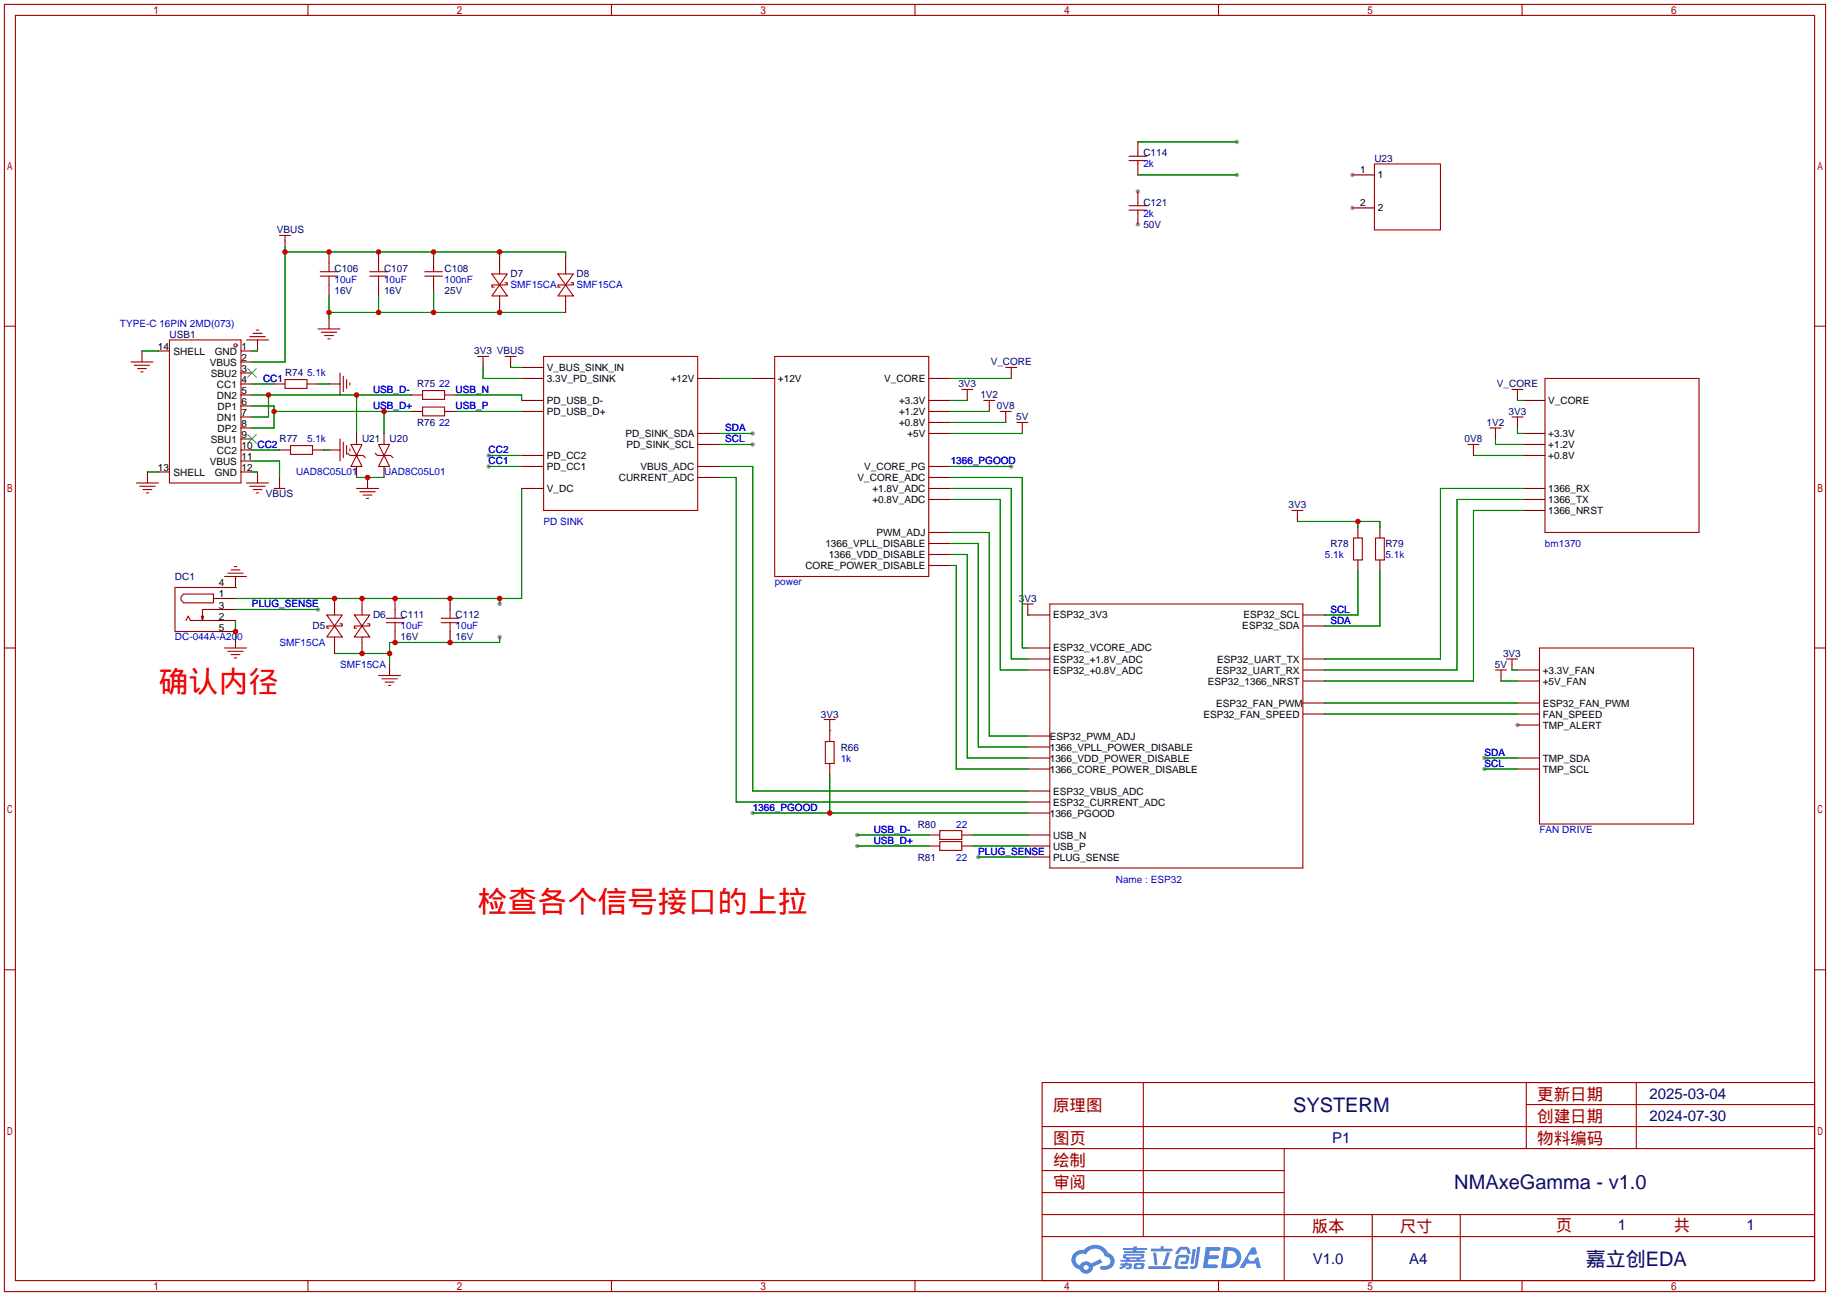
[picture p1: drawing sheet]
<svg xmlns="http://www.w3.org/2000/svg" width="422mm" height="299mm" viewBox="0 0 422 299" stroke-linecap="round" stroke-linejoin="round" font-family="sans-serif">
<g fill="#999">
<circle cx="350.3" cy="167.4" r=".51"/>
<circle cx="312.2" cy="40.4" r=".51"/>
<circle cx="312.2" cy="48" r=".51"/>
<circle cx="262.6" cy="51.8" r=".51"/>
<circle cx="262.6" cy="44.2" r=".51"/>
<circle cx="173.7" cy="102.6" r=".51"/>
<circle cx="173.7" cy="100.1" r=".51"/>
<circle cx="112.8" cy="105.2" r=".51"/>
<circle cx="112.8" cy="107.7" r=".51"/>
<circle cx="115.3" cy="139.4" r=".51"/>
<circle cx="115.3" cy="147.1" r=".51"/>
<circle cx="233.4" cy="107.7" r=".51"/>
<circle cx="197.9" cy="192.8" r=".51"/>
<circle cx="197.9" cy="195.3" r=".51"/>
<circle cx="173.7" cy="187.7" r=".51"/>
<circle cx="342.6" cy="177.5" r=".51"/>
<circle cx="342.6" cy="175" r=".51"/>
<circle cx="73.4" cy="140.7" r=".51"/>
<circle cx="225.8" cy="197.9" r=".51"/>
<circle cx="285.5" cy="32.8" r=".51"/>
<circle cx="285.5" cy="40.4" r=".51"/>
</g>
<g fill="none" stroke="#a10000" stroke-width=".25">
<path d="M1 1h420.4v297.2h-420.4zM3.6 3.6h415.2v292.1h-415.2zM71.1 1v2.6M141.1 1v2.6M211.2 1v2.6M281.3 1v2.6M351.3 1v2.6M1 75.3h2.6M418.8 75.3h2.6M1 149.6h2.6M418.8 149.6h2.6M1 223.9h2.6"/>
<path d="M418.8 223.9h2.6M240.5 249.9h178.3v45.8h-178.3zM263.9 249.9v35.6M352.3 249.9v15.3M352.3 255h66.5M377.7 249.9v15.3M240.5 270.3h55.9M240.5 265.2h178.3M240.5 275.3h55.9M240.5 260.1h178.3M296.4 265.2v30.5M71.1 295.7v2.5"/>
<path d="M141.1 295.7v2.5M211.2 295.7v2.5M240.5 285.5h178.3M240.5 280.4h178.3M281.3 295.7v2.5M316.7 280.4v15.3M337.1 280.4v15.3M351.3 295.7v2.5"/>
</g>
<g fill="#5487ff">
<path d="M278.4 287.9h2.6a.48 .48 0 0 1 .7 .4 .48 .48 0 0 1-.7 .5h-1.8l-.1 1h1.9a.43 .43 0 0 1 .4 .5 .43 .43 0 0 1-.5 .3h-1.9l-.2 1.3h1.6a.45 .45 0 0 1 .6 .2 .45 .45 0 0 1-.1 .6l-3.3 .1z"/>
<path d="M288.9 288h.9l.4 1.4-.8 .4a.84 .84 0 0 0-1.2 .2 .84 .84 0 0 0 .3 1.2 .84 .84 0 0 0 1.2-.4l.1-.3 .6-.3 .7 2.5h-1l-.3-1h-2l-.6 1h-1.1z"/>
<path d="M275.3 288.4h.7l-.5 3.2a.36 .36 0 0 1-.3 .3 .36 .36 0 0 1-.4-.4z"/>
<path d="M276.4 287.9h.7l-.6 4.3a1.13 1.13 0 0 1-1.8 .6l.2-.4 .7-.1 .2-.2z"/>
<path d="M272.1 288.2l.6-.4h1a.77 .77 0 0 1 .8 .6l.3 .9-.1 .2h-.6l-.2-.9-.3-.1h-.9l-.7 1-.7-.1z"/>
<path d="M271.6 290l.6-.3h1.7a.81 .81 0 0 1 .6 .5 .81 .81 0 0 1-.1 .9 .81 .81 0 0 1-.9 .8h-.7a.32 .32 0 0 1-.3-.4 .32 .32 0 0 1 .4-.3h.7l.2-.9-1.6 .1-.4 1.9h2.2a.32 .32 0 0 1 .3 .4 .32 .32 0 0 1-.4 .3l-2.2-.1-.5-.3-.1-.5z"/>
<path d="M265.1 292.3h5a.33 .33 0 0 1 .3 .4 .33 .33 0 0 1-.4 .3h-4.8l-.2-.2z"/>
<path d="M269.3 289.1h.8l-.7 2a.98 .98 0 0 1-.7 1.1l-.3-.3z"/>
<path d="M266.2 289.2h.7l.3 2.6a.34 .34 0 0 1-.3 .3 .34 .34 0 0 1-.4-.2z"/>
<path d="M265.7 288.3h2.1l.3-.6h.5l-.1 .6h1.8a.32 .32 0 0 1 .4 .3 .32 .32 0 0 1-.4 .3h-4.5l-.2-.1z"/>
<path d="M258.7 291.7h.9l.1-.2h.6v.2h.8l.2 .2-.2 .9-1.3 .2v-.4h.7l.1-.4a.68 .68 0 0 0-1 .4l-1.1 .4-.2-.4 1-.4h-.7z"/>
<path d="M259.2 288.1h2.4l.1-.3h.7v.3h2.1l.3 .3-.3 .2h-2.2v.3h1.8l.2 .2-.2 .2h-4.6v-.4h2v-.3h-2.2l-.2-.1z"/>
<path d="M282.6 287.9l-.8 4.9h1.7a2.5 2.5 0 0 0 3-2.5 2.5 2.5 0 0 0-3.1-2.4zM283.4 288.8a1.65 1.65 0 0 1 2.1 1.6 1.65 1.65 0 0 1-2.2 1.5h-.3z"/>
<path d="M259.4 289.7l-.2 .7 .7 .2 .1 .3h-1.3l.1 .4h5.3l.3-.2-.2-.2h-1.2l.2-.3a.7 .7 0 0 0 .8-.2 .7 .7 0 0 0 0-.9h-4.2zM260 289.9l3.4 .1-.2 .2h-3.2zM260.7 290.6h1.7l-.2 .3h-1.4z"/>
<path d="M261.8 291.8a1.05 1.05 0 0 0 0 1.2 2.91 2.91 0 0 0 2.2-.2 .98 .98 0 0 0 0-1.2h-1.7zM262.4 292.1l.9-.1 .1 .4-.3 .2h-.8z"/>
<path d="M248.1 289.2a2.23 2.23 0 0 0-.7 2.3 2.23 2.23 0 0 0 1.8 1.6 1.58 1.58 0 0 0 1.8 .9 1.58 1.58 0 0 0 1.3-1.5l2.2-1-.5-.8-2.1 1a1.65 1.65 0 0 0-2.7 .5 1.47 1.47 0 0 1-.7-2.1 1.47 1.47 0 0 1 2.2-.4 2.3 2.3 0 0 1 2.3-1.4 2.3 2.3 0 0 1 2 1.8 1.12 1.12 0 0 1 1.3 1 1.12 1.12 0 0 1-1.1 1.2h-.7a.45 .45 0 0 0-.6 .3 .45 .45 0 0 0 .4 .6 2.21 2.21 0 0 0 2.3-.6 2.21 2.21 0 0 0 .5-2.3 2.13 2.13 0 0 0-1.3-1 3.3 3.3 0 0 0-5.6-.7l-1.1 .1zM250.1 292.7a.6 .6 0 0 1 1.2 0 .6 .6 0 0 1-1.2 0z"/>
</g>
<g fill="none" stroke="#a10000" stroke-width=".25">
<path d="M260.6 37.1h4.1M260.6 36.1h4.1M262.6 35.3v.8M262.6 37.1v.7M317.2 37.8h15.3v15.3h-15.3zM64.5 54.4h2.6M65.8 54.4v1.2M260.6 48.5h4.1M260.6 47.5h4.1M262.6 46.7v.8M262.6 48.5v.8M39.1 78.5h16.5v33h-16.5z"/>
<path d="M56.9 78.5h5.1M57.7 77.7h3.5M58.4 77h2.1M59.2 76.2h.5M73.4 75.9h5.1M73.9 63.8h4.1M73.9 62.7h4.1M74.2 76.7h3.5M74.9 77.5h2.1M75.7 78.2h.5M75.9 60.7v2M75.9 63.8v2"/>
<path d="M85.3 63.8h4.1M85.3 62.7h4.1M87.4 60.7v2M87.4 63.8v2M98 63.8h4.1M98 62.7h4.1M100.1 62v.7M100.1 63.8v.7M113.5 63.2h3.6l-1.8 2.6zM115.3 65.8l1.8 2.5h-3.6zM115.3 62v1.2M115.3 68.3v1.3"/>
<path d="M116.6 65.3h.5v.5h-3.6v.5h.5M128.8 63.2h3.5l-1.7 2.6zM130.6 65.8l1.7 2.5h-3.5zM130.6 62v1.2M130.6 68.3v1.3M131.8 65.3h.5v.5h-3.5v.5h.5M30.2 83.6h5.1M31 84.3h3.5M31.7 85.1h2.1M32.5 85.9h.5M65.8 87.6h5.1v2.1h-5.1zM78.5 86.1v5.1"/>
<path d="M79.2 86.9v3.5M80 87.6v2.1M80.8 88.4v.5M97.5 90.2h5.1v2h-5.1zM97.5 94h5.1v2h-5.1zM110.2 82.3h2.6M111.5 82.3v1.3M116.6 82.3h2.5M117.9 82.3v1.3M125.5 82.3h35.5v35.6h-35.5zM178.8 82.3h35.6v50.8h-35.6zM222 89.9h2.5"/>
<path d="M223.3 89.9v1.3M227.1 92.5h2.5M228.3 92.5v1.2M230.9 95h2.5M232.2 84.8h2.5M232.2 95v1.3M233.4 84.8v1.3M234.7 97.5h2.5M236 97.5v1.3M343.9 98.8h2.6M345.2 98.8v1.3M349 89.9h2.5"/>
<path d="M349 96.3h2.5M350.3 89.9v1.3M350.3 96.3v1.2M356.6 87.4h35.6v35.5h-35.6zM31.5 111.5h5.1M32.3 112.3h3.5M33 113h2.1M33.8 113.8h.5M56.9 111.5h5.1M57.7 112.3h3.5M58.4 113h2.1M59.2 113.8h.5"/>
<path d="M63.2 112.8h2.6M64.5 111.5v1.3M67.1 102.9h5v2h-5zM78.5 101.3v5.1M79.2 102.1v3.6M80 102.9v2M80.3 104.6l.5 .6h3l.5 .5M80.8 103.6v.5M81 102.6h2.6l-1.3 2.6zM82.3 105.2l1.3 2.5h-2.6zM82.3 112.8h5.1M83.1 113.5h3.5"/>
<path d="M83.8 114.3h2.1M84.6 115.1h.5M86.6 104.6l.5 .6h3.1l.5 .5M87.4 102.6h2.5l-1.3 2.6zM88.6 105.2l1.3 2.5h-2.5zM298.2 117.9h2.5M299.5 117.9v1.2M338.8 102.6h2.6M340.1 102.6v1.3M42.1 137.4l.3-.2h6.9v2h-6.9l-.6-.9zM49.3 135.6h-8.9v10.2h8.9M51.8 133.1h5.1"/>
<path d="M52.6 132.3h3.5M53.3 131.6h2.1M54.1 130.8h.5M236 139.4h2.5M237.2 139.4v1.3M242.3 139.4h58.4v61h-58.4zM312.4 124.2h2.1v5.1h-2.1zM317.5 124.2h2v5.1h-2zM42.9 143.3l.5-1.1 .5 1.1h5.4M46.5 142.2l.2 1.1M47 142.2l-.3 1.1M49.3 140.7h-2.6v2.6"/>
<path d="M51.8 149.6h5.1M52.6 150.4h3.5M53.3 151.1h2.1M54.1 151.9h.5M75.4 142h3.6l-1.8 2.5zM77.2 144.5l1.8 2.6h-3.6zM77.2 140.7v1.3M77.2 147.1v1.2M78.5 144h.5v.5h-3.6v.5h.5M81.8 142h3.5l-1.7 2.5zM83.6 144.5l1.7 2.6h-3.5zM83.6 140.7v1.3"/>
<path d="M83.6 147.1v1.2M84.8 144h.5v.5h-3.5v.5h.5M87.4 156h5.1M88.1 156.7h3.6M88.9 157.5h2M89.2 143.8h4M89.2 142.7h4M89.7 158.2h.5M91.2 140.7v2M91.2 143.8v2M101.9 143.8h4M101.9 142.7h4"/>
<path d="M103.9 140.7v2M103.9 143.8v2M345.2 154.7h2.5M346.5 154.7v1.3M347.7 152.1h2.6M349 152.1v1.3M355.3 149.6h35.6v40.6h-35.6zM190.2 166.1h2.6M190.5 171.2h2v5.1h-2zM191.5 166.1v1.3M216.9 191.8h5.1v2h-5.1zM216.9 194.3h5.1v2h-5.1z"/>
<circle cx="54.4" cy="79.8" r=".38"/>
</g>
<g fill="none" stroke="#870000" stroke-width=".25">
<path d="M262.6 32.8v2.5M262.6 37.8v2.6M65.8 55.6v1.3M75.9 58.2v2.5M87.4 58.2v2.5M100.1 59.4v2.6M115.3 59.4v2.6M130.6 59.4v2.6M262.6 44.2v2.5M262.6 49.3v2.5M312.2 40.4h5M312.2 48h5"/>
<path d="M59.4 78.5v2.5M75.9 65.8v2.5M75.9 73.4v2.5M87.4 65.8v2.5M100.1 64.5v2.6M115.3 69.6v2.5M130.6 69.6v2.5M32.8 81v2.6M36.6 81h2.5M55.6 91.2h2.6M55.6 88.6h2.6M55.6 81h2.6"/>
<path d="M55.6 83.6h2.6M55.6 86.1h2.6M55.6 93.7h2.6M55.6 96.3h2.6M55.6 98.8h2.6M63.2 88.6h2.6M70.9 88.6h2.5M75.9 88.6h2.6M95 95h2.5M95 91.2h2.5M102.6 95h2.6M102.6 91.2h2.6"/>
<path d="M111.5 83.6v1.2M117.9 83.6v1.2M120.4 87.4h5.1M120.4 92.5h5.1M120.4 95h5.1M120.4 84.8h5.1M161 87.4h5.1M173.7 87.4h5.1M214.4 87.4h5.1M214.4 92.5h5.1M214.4 97.5h5.1M214.4 95h5.1"/>
<path d="M223.3 91.2v1.3M228.3 93.7v1.3M232.2 96.3v1.2M233.4 86.1v1.3M236 98.8v1.3M350.3 91.2v1.3M350.3 97.5v1.3M351.5 92.5h5.1M34 109v2.5M36.6 109h2.5M55.6 103.9h2.6M55.6 101.3h2.6"/>
<path d="M55.6 106.4h2.6M55.6 109h2.6M59.4 109v2.5M64.5 110.2v1.3M64.5 103.9h2.6M72.1 103.9h2.6M75.9 103.9h2.6M82.3 100.1v2.5M82.3 107.7v2.5M84.8 110.2v2.6M88.6 100.1v2.5M88.6 107.7v2.5"/>
<path d="M120.4 107.7h5.1M120.4 112.8h5.1M120.4 105.2h5.1M161 100.1h5.1M161 107.7h5.1M161 110.2h5.1M161 102.6h5.1M214.4 100.1h5.1M214.4 107.7h5.1M214.4 110.2h5.1M214.4 112.8h5.1M214.4 115.3h5.1"/>
<path d="M299.5 119.1v1.3M340.1 103.9v1.3M345.2 100.1v1.2M351.5 100.1h5.1M351.5 112.8h5.1M351.5 115.3h5.1M351.5 117.9h5.1M351.5 105.2h5.1M351.5 102.6h5.1M49.3 138.2h5.1M54.4 133.1v2.5h-5.1M77.2 138.2v2.5"/>
<path d="M83.6 138.2v2.5M91.2 138.2v2.5M103.9 138.2v2.5M214.4 130.6h5.1M214.4 125.5h5.1M214.4 128h5.1M214.4 122.9h5.1M313.4 121.7v2.5M313.4 129.3v2.5M318.5 121.7v2.5M318.5 129.3v2.5M49.3 145.8h5.1"/>
<path d="M49.3 140.7h5.1M49.3 143.3h5.1M54.4 147.1v2.5M77.2 148.3v2.6M83.6 148.3v2.6M89.9 153.4v2.6M91.2 145.8v2.5M103.9 145.8v2.5M237.2 140.7v1.3h5.1M237.2 154.7h5.1M237.2 152.1h5.1M237.2 149.6h5.1"/>
<path d="M300.7 142h5.1M300.7 144.5h5.1M300.7 154.7h5.1M300.7 152.1h5.1M300.7 157.2h5.1M346.5 156v1.2M349 153.4v1.3M350.3 154.7h5M350.3 157.2h5M191.5 167.4v3.8M191.5 176.3v2.5M237.2 177.5h5.1"/>
<path d="M237.2 172.5h5.1M237.2 175h5.1M237.2 169.9h5.1M300.7 162.3h5.1M300.7 164.8h5.1M350.3 162.3h5M350.3 177.5h5M350.3 175h5M350.3 164.8h5M350.3 167.4h5M214.4 192.8h2.5M214.4 195.3h2.5"/>
<path d="M222 192.8h2.5M222 195.3h2.5M237.2 187.7h5.1M237.2 182.6h5.1M237.2 185.2h5.1M237.2 192.8h5.1M237.2 195.3h5.1M237.2 197.9h5.1"/>
</g>
<g fill="none" stroke="#008700" stroke-width=".25">
<path d="M262.6 32.8h22.9M65.8 56.9v26.7h-7.6M65.8 58.2h64.8v1.2M100.1 58.2v1.2M115.3 58.2v1.2M262.6 40.4h22.9M75.9 72.1h54.7M75.9 68.3v5.1M87.4 68.3v3.8M100.1 67.1v5M32.8 81h3.8M58.2 81h1.2"/>
<path d="M58.2 91.2h36.8M58.2 93.7h5v5.1h-5M58.2 88.6h5M62 91.2v5.1h-3.8M63.2 95h31.8M73.4 88.6h2.5M82.3 91.2v8.9M88.6 95v5.1M105.2 91.2h15.2v1.3M105.2 95h15.2M111.5 84.8v2.6h8.9M117.9 84.8h2.5"/>
<path d="M166.1 87.4h7.6M219.5 87.4h13.9M219.5 95h8.8M219.5 92.5h3.8M219.5 97.5h12.7M350.3 98.8v1.3h1.2M350.3 92.5h1.2M34 109h2.6M58.2 106.4h6.3v3.8M58.2 109h1.2M58.2 103.9h6.3M74.7 103.9h1.2"/>
<path d="M82.3 110.2h6.3M112.8 105.2h7.6M112.8 107.7h7.6M120.4 112.8v25.4h-66M166.1 102.6h7.6M166.1 100.1h7.6M166.1 107.7h7.6v74.9h63.5M166.1 110.2h3.8v75h67.3M219.5 100.1h16.5M219.5 107.7h13.9M219.5 115.3h11.4v39.4h6.3M219.5 112.8h13.9v39.3h3.8"/>
<path d="M219.5 110.2h16.5v39.4h1.2M340.1 105.2h11.4M345.2 101.3v1.3h6.3M351.5 115.3h-15.2v39.4h-30.5M351.5 117.9h-11.4v39.3h-34.3M351.5 112.8h-19v39.3h-26.7M54.4 135.6h.1M115.3 138.2v1.2M219.5 122.9h8.8v47h8.9M219.5 125.5h6.3v47h11.4M219.5 128h3.8v47h13.9M219.5 130.6h1.2v46.9h16.5"/>
<path d="M299.5 120.4h19v1.3M313.4 131.8v10.2h-7.6M313.4 120.4v1.3M318.5 131.8v12.7h-12.7M54.4 143.3v3.8M54.4 140.7h19M77.2 150.9h12.7M115.3 147.1v1.2h-25.4v5.1M237.2 142h.1M346.5 157.2h3.8M349 154.7h1.3M191.5 168.7h.1"/>
<path d="M191.5 178.8v8.9M305.8 162.3h44.5M305.8 164.8h44.5M342.6 175h7.7M342.6 177.5h7.7M173.7 187.7h63.5M197.9 192.8h16.5M197.9 195.3h16.5M224.5 192.8h12.7M224.5 195.3h12.7M225.8 197.9h11.4"/>
</g>
<path d="M57.1 85.1l2.1 2M59.2 85.1l-2.1 2M57.1 100.3l2.1 2.1M59.2 100.3l-2.1 2.1" fill="none" stroke="#3c3" stroke-width=".25"/>
<g fill="#c00">
<circle cx="65.8" cy="58.2" r=".63"/>
<circle cx="100.1" cy="58.2" r=".63"/>
<circle cx="75.9" cy="58.2" r=".63"/>
<circle cx="87.4" cy="58.2" r=".63"/>
<circle cx="115.3" cy="58.2" r=".63"/>
<circle cx="62" cy="91.2" r=".63"/>
<circle cx="82.3" cy="91.2" r=".63"/>
<circle cx="63.2" cy="95" r=".63"/>
<circle cx="88.6" cy="95" r=".63"/>
<circle cx="54.4" cy="145.8" r=".63"/>
<circle cx="313.4" cy="120.4" r=".63"/>
<circle cx="100.1" cy="72.1" r=".63"/>
<circle cx="87.4" cy="72.1" r=".63"/>
<circle cx="75.9" cy="72.1" r=".63"/>
<circle cx="115.3" cy="72.1" r=".63"/>
<circle cx="115.3" cy="138.2" r=".63"/>
<circle cx="103.9" cy="138.2" r=".63"/>
<circle cx="91.2" cy="138.2" r=".63"/>
<circle cx="77.2" cy="138.2" r=".63"/>
<circle cx="83.6" cy="138.2" r=".63"/>
<circle cx="91.2" cy="148.3" r=".63"/>
<circle cx="103.9" cy="148.3" r=".63"/>
<circle cx="89.9" cy="150.9" r=".63"/>
<circle cx="83.6" cy="150.9" r=".63"/>
<circle cx="191.5" cy="187.7" r=".63"/>
<circle cx="84.8" cy="110.2" r=".63"/>
</g>
<g font-size="6.9" fill="#f00">
<text x="36.6" y="159.6">确认内径</text>
<text x="110.2" y="210.4">检查各个信号接口的上拉</text>
</g>
<g font-size="4.6" fill="#000080">
<text x="298.5" y="256.6">SYSTERM</text>
<text x="335.7" y="274.4">NMAxeGamma - v1.0</text>
<text x="366" y="292.2">嘉立创EDA</text>
</g>
<g font-size="3.8" fill="#a00000">
<text x="243.1" y="256.5">原理图</text>
<text x="354.8" y="254">更新日期</text>
<text x="354.8" y="259.1">创建日期</text>
<text x="243.1" y="269.2">绘制</text>
<text x="243.1" y="264.2">图页</text>
<text x="354.8" y="264.2">物料编码</text>
<text x="243.1" y="274.3">审阅</text>
<text x="302.8" y="284.5">版本</text>
<text x="323.1" y="284.5">尺寸</text>
<text x="359.2" y="284.2">页</text>
<text x="386.3" y="284.2">共</text>
</g>
<g font-size="3.5" fill="#000080">
<text x="380.7" y="253.7">2025-03-04</text>
<text x="307.5" y="263.8">P1</text>
<text x="380.7" y="258.8">2024-07-30</text>
<text x="373.4" y="283.9">1</text>
<text x="403.2" y="283.9">1</text>
<text x="303" y="291.8">V1.0</text>
<text x="325.3" y="291.8">A4</text>
</g>
<g font-size="2.3" fill="#000080">
<text x="263.9" y="36.1">C114</text>
<text x="317.2" y="37.4">U23</text>
<text x="263.9" y="47.5">C121</text>
<text x="63.9" y="53.9">VBUS</text>
<text x="263.9" y="52.6">50V</text>
<text x="77.2" y="62.8">C106</text>
<text x="88.6" y="62.8">C107</text>
<text x="102.6" y="62.8">C108</text>
<text x="117.9" y="64.1">D7</text>
<text x="133.1" y="64.1">D8</text>
<text x="77.2" y="67.9">16V</text>
<text x="88.6" y="67.9">16V</text>
<text x="102.6" y="67.9">25V</text>
<text x="39.1" y="78">USB1</text>
<text x="109.5" y="81.8">3V3 VBUS</text>
<text x="65.8" y="86.9">R74</text>
<text x="96.3" y="89.5">R75</text>
<text x="221.2" y="89.5">3V3</text>
<text x="228.7" y="84.4">V_CORE</text>
<text x="345.5" y="89.5">V_CORE</text>
<text x="226.3" y="92">1V2</text>
<text x="230.1" y="94.5">0V8</text>
<text x="348.2" y="95.8">3V3</text>
<text x="96.3" y="98.3">R76</text>
<text x="234.6" y="97.1">5V</text>
<text x="343.1" y="98.3">1V2</text>
<text x="64.5" y="102.2">R77</text>
<text x="83.6" y="102.2">U21</text>
<text x="89.9" y="102.2">U20</text>
<text x="338.1" y="102.2">0V8</text>
<text x="61.4" y="114.9">VBUS</text>
<text x="297.4" y="117.4">3V3</text>
<text x="307.1" y="126.3">R78</text>
<text x="319.8" y="126.3">R79</text>
<text x="40.4" y="133.9">DC1</text>
<text x="86.1" y="142.8">D6</text>
<text x="92.5" y="142.8">C111</text>
<text x="105.2" y="142.8">C112</text>
<text x="235.2" y="139">3V3</text>
<text x="72.1" y="145.3">D5</text>
<text x="92.5" y="147.9">16V</text>
<text x="105.2" y="147.9">16V</text>
<text x="345" y="154.2">5V</text>
<text x="346.9" y="151.7">3V3</text>
<text x="189.5" y="165.7">3V3</text>
<text x="194.1" y="173.3">R66</text>
<text x="211.8" y="191.1">R80</text>
<text x="211.8" y="198.7">R81</text>
</g>
<g font-size="2.3" fill="#00f">
<text x="263.9" y="38.7">2k</text>
<text x="263.9" y="50.1">2k</text>
<text x="77.2" y="65.3">10uF</text>
<text x="88.6" y="65.3">10uF</text>
<text x="102.6" y="65.3">100nF</text>
<text x="117.9" y="66.6">SMF15CA</text>
<text x="133.1" y="66.6">SMF15CA</text>
<text x="27.7" y="75.5">TYPE-C 16PIN 2MD(073)</text>
<text x="60.7" y="88.2">CC1</text>
<text x="70.9" y="86.9">5.1k</text>
<text x="101.3" y="89.5">22</text>
<text x="86.1" y="90.7">USB_D-</text>
<text x="86.1" y="94.5">USB_D+</text>
<text x="105.2" y="90.7">USB_N</text>
<text x="105.2" y="94.5">USB_P</text>
<text x="101.3" y="98.3">22</text>
<text x="167.4" y="99.6">SDA</text>
<text x="70.9" y="102.2">5.1k</text>
<text x="112.8" y="104.7">CC2</text>
<text x="112.8" y="107.2">CC1</text>
<text x="167.4" y="102.2">SCL</text>
<text x="219.5" y="107.2">1366_PGOOD</text>
<text x="68.3" y="109.8">UAD8C05L01</text>
<text x="88.6" y="109.8">UAD8C05L01</text>
<text x="125.5" y="121.2">PD SINK</text>
<text x="305.8" y="128.8">5.1k</text>
<text x="319.8" y="128.8">5.1k</text>
<text x="356.6" y="126.3">bm1370</text>
<text x="178.8" y="135.2">power</text>
<text x="58.2" y="140.3">PLUG_SENSE</text>
<text x="307.1" y="141.5">SCL</text>
<text x="40.4" y="147.9">DC-044A-A200</text>
<text x="64.5" y="149.1">SMF15CA</text>
<text x="92.5" y="145.3">10uF</text>
<text x="105.2" y="145.3">10uF</text>
<text x="307.1" y="144.1">SDA</text>
<text x="78.5" y="154.2">SMF15CA</text>
<text x="194.1" y="175.8">1k</text>
<text x="342.6" y="177.1">SCL</text>
<text x="342.6" y="174.5">SDA</text>
<text x="173.7" y="187.2">1366_PGOOD</text>
<text x="220.7" y="191.1">22</text>
<text x="201.7" y="192.3">USB_D-</text>
<text x="201.7" y="194.9">USB_D+</text>
<text x="225.8" y="197.4">PLUG_SENSE</text>
<text x="355.3" y="192.3">FAN DRIVE</text>
<text x="220.7" y="198.7">22</text>
<text x="257.6" y="203.8">Name : ESP32</text>
</g>
<g font-size="2.3">
<text x="313.9" y="39.9">1</text>
<text x="318" y="41.2">1</text>
<text x="313.9" y="47.5">2</text>
<text x="318" y="48.8">2</text>
<text x="36.4" y="80.8">14</text>
<text x="40.1" y="82.1">SHELL</text>
<text x="49.6" y="82.1">GND</text>
<text x="55.8" y="80.8">1</text>
<text x="55.8" y="83.3">2</text>
<text x="48.4" y="84.6">VBUS</text>
<text x="48.7" y="87.1">SBU2</text>
<text x="50.1" y="89.7">CC1</text>
<text x="55.8" y="85.9">3</text>
<text x="55.8" y="88.4">4</text>
<text x="126.2" y="85.6">V_BUS_SINK_IN</text>
<text x="126.2" y="88.2">3.3V_PD_SINK</text>
<text x="154.8" y="88.2">+12V</text>
<text x="179.6" y="88.2">+12V</text>
<text x="204.1" y="88.2">V_CORE</text>
<text x="50.1" y="92.2">DN2</text>
<text x="50.2" y="94.8">DP1</text>
<text x="55.8" y="91">5</text>
<text x="55.8" y="93.5">6</text>
<text x="126.2" y="95.8">PD_USB_D+</text>
<text x="126.2" y="93.3">PD_USB_D-</text>
<text x="207.5" y="93.3">+3.3V</text>
<text x="207.5" y="95.8">+1.2V</text>
<text x="357.4" y="93.3">V_CORE</text>
<text x="50.1" y="97.3">DN1</text>
<text x="50.2" y="99.8">DP2</text>
<text x="55.8" y="96">7</text>
<text x="55.8" y="98.6">8</text>
<text x="55.8" y="101.1">9</text>
<text x="144.4" y="100.9">PD_SINK_SDA</text>
<text x="207.5" y="98.3">+0.8V</text>
<text x="209.4" y="100.9">+5V</text>
<text x="357.4" y="100.9">+3.3V</text>
<text x="48.4" y="107.5">VBUS</text>
<text x="48.7" y="102.4">SBU1</text>
<text x="50.1" y="104.9">CC2</text>
<text x="55.8" y="103.7">10 CC2</text>
<text x="55.8" y="106.2">11</text>
<text x="126.2" y="106">PD_CC2</text>
<text x="144.6" y="103.4">PD_SINK_SCL</text>
<text x="357.4" y="106">+0.8V</text>
<text x="357.4" y="103.4">+1.2V</text>
<text x="36.4" y="108.7">13</text>
<text x="40.1" y="110">SHELL</text>
<text x="49.6" y="110">GND</text>
<text x="55.8" y="108.7">12</text>
<text x="126.2" y="113.6">V_DC</text>
<text x="126.2" y="108.5">PD_CC1</text>
<text x="142.8" y="111">CURRENT_ADC</text>
<text x="147.8" y="108.5">VBUS_ADC</text>
<text x="198" y="111">V_CORE_ADC</text>
<text x="199.5" y="108.5">V_CORE_PG</text>
<text x="201.4" y="113.6">+1.8V_ADC</text>
<text x="357.4" y="113.6">1366_RX</text>
<text x="201.4" y="116.1">+0.8V_ADC</text>
<text x="357.4" y="116.1">1366_TX</text>
<text x="357.4" y="118.7">1366_NRST</text>
<text x="202.3" y="123.7">PWM_ADJ</text>
<text x="185.9" y="131.4">CORE_POWER_DISABLE</text>
<text x="190.5" y="126.3">1366_VPLL_DISABLE</text>
<text x="191.3" y="128.8">1366_VDD_DISABLE</text>
<text x="50.5" y="135.4">4</text>
<text x="50.5" y="137.9">1</text>
<text x="50.5" y="140.5">3</text>
<text x="50.5" y="143">2</text>
<text x="243.1" y="142.8">ESP32_3V3</text>
<text x="287" y="142.8">ESP32_SCL</text>
<text x="50.5" y="145.6">5</text>
<text x="286.8" y="145.3">ESP32_SDA</text>
<text x="243.1" y="150.4">ESP32_VCORE_ADC</text>
<text x="243.1" y="153">ESP32_+1.8V_ADC</text>
<text x="243.1" y="155.5">ESP32_+0.8V_ADC</text>
<text x="280.7" y="155.5">ESP32_UART_RX</text>
<text x="281" y="153">ESP32_UART_TX</text>
<text x="356.1" y="155.5">+3.3V_FAN</text>
<text x="278.8" y="158">ESP32_1366_NRST</text>
<text x="356.1" y="158">+5V_FAN</text>
<text x="277.8" y="165.7">ESP32_FAN_SPEED</text>
<text x="280.7" y="163.1">ESP32_FAN_PWM</text>
<text x="356.1" y="165.7">FAN_SPEED</text>
<text x="356.1" y="163.1">ESP32_FAN_PWM</text>
<text x="242.3" y="173.3">1366_VPLL_POWER_DISABLE</text>
<text x="242.3" y="170.7">ESP32_PWM_ADJ</text>
<text x="356.1" y="168.2">TMP_ALERT</text>
<text x="242.3" y="178.4">1366_CORE_POWER_DISABLE</text>
<text x="242.3" y="175.8">1366_VDD_POWER_DISABLE</text>
<text x="356.1" y="175.8">TMP_SDA</text>
<text x="356.1" y="178.4">TMP_SCL</text>
<text x="243.1" y="183.4">ESP32_VBUS_ADC</text>
<text x="243.1" y="186">ESP32_CURRENT_ADC</text>
<text x="242.3" y="188.5">1366_PGOOD</text>
<text x="243.1" y="193.6">USB_N</text>
<text x="243.1" y="196.1">USB_P</text>
<text x="243.1" y="198.7">PLUG_SENSE</text>
</g>
</svg>
